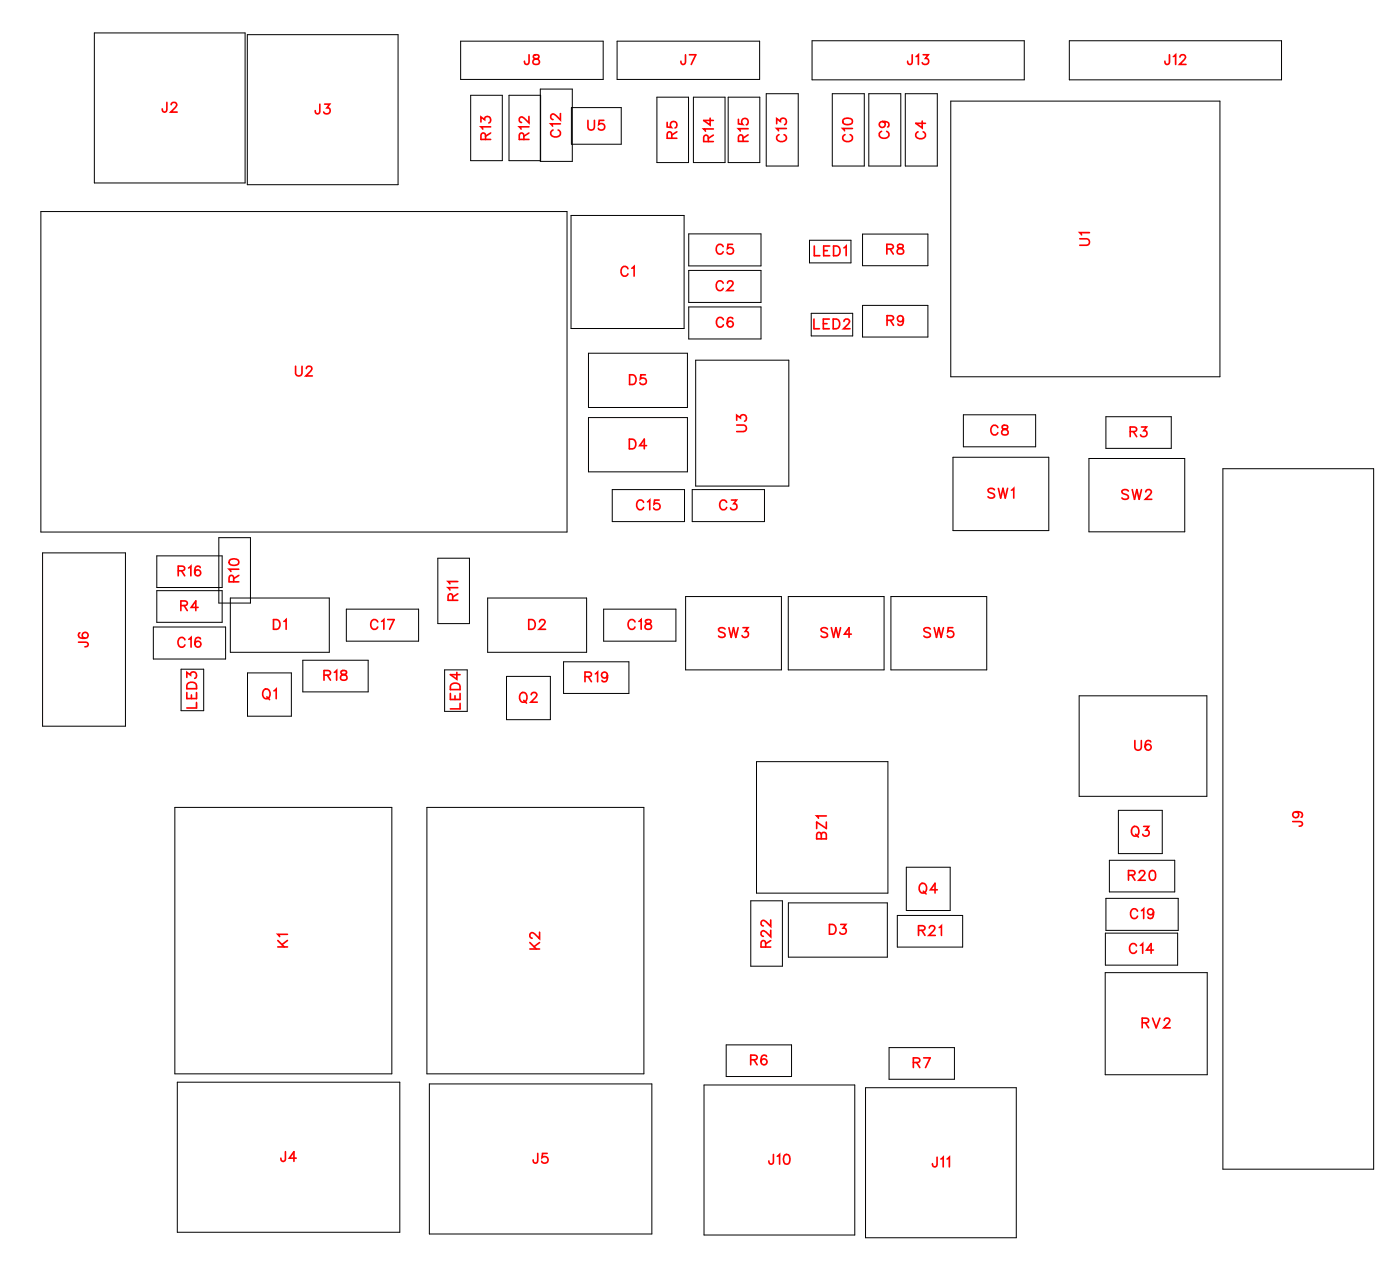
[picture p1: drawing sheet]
<svg xmlns="http://www.w3.org/2000/svg" width="102mm" height="92mm" viewBox="0 0 102 92" stroke-linecap="round" stroke-linejoin="round" font-family="sans-serif">
<g fill="none" stroke="#000" stroke-width=".07">
<path d="M3 15.4h38.4v23.4h-38.4zM6.9 2.4h11v11h-11zM18.1 2.5h11v11h-11zM33.7 3h10.4v2.8h-10.4zM34.4 7h2.3v4.7h-2.3zM37.2 7h2.3v4.7h-2.3zM39.5 6.5h2.3v5.3h-2.3zM41.7 15.7h8.3v8.3h-8.3zM41.7 7.9h3.7v2.6h-3.7zM45.1 3h10.4v2.8h-10.4zM48 7.1h2.3v4.8h-2.3zM50.3 17.1h5.3v2.3h-5.3z"/>
<path d="M50.3 19.7h5.3v2.4h-5.3zM50.7 7.1h2.3v4.8h-2.3zM53.2 7.1h2.3v4.8h-2.3zM56 6.8h2.3v5.3h-2.3zM59.1 17.5h3.1v1.7h-3.1zM59.3 3h15.5v2.8h-15.5zM60.8 6.8h2.3v5.3h-2.3zM63 17.1h4.8v2.3h-4.8zM63.5 6.8h2.3v5.3h-2.3zM66.1 6.8h2.4v5.3h-2.4zM69.5 7.4h19.6v20.1h-19.6zM78.1 3h15.5v2.8h-15.5z"/>
<path d="M16 39.3h2.3v4.7h-2.3zM43 25.8h7.2v4h-7.2zM43 30.5h7.2v4h-7.2zM44.7 35.7h5.3v2.4h-5.3zM50.3 22.4h5.3v2.3h-5.3zM50.6 35.7h5.3v2.4h-5.3zM50.8 26.3h6.8v9.2h-6.8zM59.3 22.9h3v1.6h-3zM63 22.3h4.8v2.3h-4.8zM69.6 33.4h7v5.3h-7zM70.4 30.3h5.3v2.3h-5.3zM79.6 33.5h7v5.3h-7z"/>
<path d="M80.8 30.4h4.8v2.3h-4.8zM89.3 34.2h11.1v51.2h-11.1zM3.1 40.4h6.1v12.6h-6.1zM11.2 45.8h5.3v2.3h-5.3zM11.5 40.6h4.7v2.3h-4.7zM11.5 43.1h4.7v2.3h-4.7zM12.8 58.9h15.8v19.5h-15.8zM13.2 48.9h1.7v3h-1.7zM16.8 43.7h7.3v3.9h-7.3zM18.1 49.1h3.2v3.2h-3.2zM22.1 48.2h4.8v2.3h-4.8zM25.3 44.5h5.3v2.3h-5.3z"/>
<path d="M31.2 58.9h15.8v19.5h-15.8zM32 40.8h2.3v4.7h-2.3zM32.5 48.9h1.6v3h-1.6zM35.6 43.7h7.3v3.9h-7.3zM37 49.4h3.2v3.1h-3.2zM41.2 48.3h4.7v2.3h-4.7zM44.1 44.5h5.3v2.3h-5.3zM50.1 43.6h7v5.3h-7zM55.3 55.6h9.6v9.6h-9.6zM57.6 43.6h7v5.3h-7zM65.1 43.6h7v5.3h-7zM78.8 50.8h9.4v7.3h-9.4z"/>
<path d="M81.7 59.2h3.2v3.1h-3.2zM13 79h16.2v11h-16.2zM31.4 79.1h16.2v11h-16.2zM51.4 79.2h11.1v11h-11.1zM53.1 76.3h4.7v2.3h-4.7zM54.9 65.8h2.3v4.7h-2.3zM57.6 65.9h7.2v4h-7.2zM63.2 79.4h11v11h-11zM65 76.5h4.7v2.3h-4.7zM65.6 66.8h4.7v2.3h-4.7zM66.2 63.3h3.2v3.2h-3.2zM80.7 71h7.5v7.5h-7.5z"/>
<path d="M80.8 68.1h5.2v2.4h-5.2zM80.8 65.6h5.3v2.3h-5.3zM81.1 62.8h4.7v2.3h-4.7z"/>
</g>
<g fill="none" stroke="#f00" stroke-width=".12">
<path d="M12.2 7.5v.6l-.3 .1v-.3M12.5 7.6l.1-.1h.2l.1 .1-.1 .2-.3 .4h.4M23.4 7.6l-.1 .6-.2 .1-.1-.2M23.7 7.6h.4l-.2 .3a.24 .24 0 0 1 .2 .4 .25 .25 0 0 1-.5-.1M35.1 8.9v-.4l.3 .2a.24 .24 0 0 1 .4-.1 .24 .24 0 0 1-.1 .4M35.5 10.2l-.1-.4-.1-.1-.2 .2v.3h.7M35.8 9.3h-.7l.2 .1M35.8 9.7l-.3 .2M38.3 10.2l-.1-.4-.1-.1-.2 .2v.3h.7M38.6 9.3h-.7l.2 .1M38.6 8.5v.5l-.3-.4-.2-.1-.2 .2v.1l.2 .1M38.6 9.7l-.3 .2"/>
<path d="M38.7 4l-.1 .6-.2 .1-.1-.2M39 4v.2l.3 .1 .1 .2a.24 .24 0 0 1-.2 .2 .24 .24 0 0 1-.3-.2l.5-.3-.1-.2zM40.4 9.5a.26 .26 0 0 0-.2 .3 .26 .26 0 0 0 .3 .2h.2a.26 .26 0 0 0 .2-.2 .26 .26 0 0 0-.1-.3M40.9 9h-.7l.2 .2M40.9 8.3v.5l-.3-.4-.2-.1-.2 .2v.1l.2 .1M43 8.8v.5l.2 .2 .2-.1v-.6M44.1 8.8h-.3l-.1 .3a.25 .25 0 0 1 .4 0 .25 .25 0 0 1 0 .4 .25 .25 0 0 1-.4-.1M45.9 19.6a.26 .26 0 0 0-.3-.1 .26 .26 0 0 0-.2 .2v.2a.26 .26 0 0 0 .2 .3 .26 .26 0 0 0 .3-.2M46.2 19.6l.1-.1v.7M48.7 8.9v.4h.3a.25 .25 0 0 1 0-.4 .25 .25 0 0 1 .4 .1 .25 .25 0 0 1-.1 .3M49.1 10.1l-.1-.4-.1-.1-.2 .2v.3h.8M49.5 9.6l-.4 .3"/>
<path d="M50.1 4l-.1 .6-.2 .1-.1-.2M50.4 4h.4l-.3 .7M51.7 10.3v-.4h-.2l-.1 .1v.3h.7M51.9 8.6v.5l-.5-.3h.7M52.1 9.4h-.7l.1 .2M52.1 9.9l-.4 .2M52.8 18a.26 .26 0 0 0-.3-.2 .26 .26 0 0 0-.2 .3v.2a.26 .26 0 0 0 .2 .3 .26 .26 0 0 0 .3-.2M53.5 17.8h-.3l-.1 .3a.25 .25 0 0 1 .4 0 .25 .25 0 0 1 0 .4 .25 .25 0 0 1-.4-.1M54 8.7v.3l.3 .1a.25 .25 0 0 1-.1-.4 .25 .25 0 0 1 .4 .1 .25 .25 0 0 1-.1 .3M54.3 10.3v-.4l-.2-.1-.1 .2v.3h.7M54.7 9.4h-.7l.1 .2M54.7 9.8l-.4 .3"/>
<path d="M56.7 9v-.3l.3 .2a.24 .24 0 0 1 .4-.2 .24 .24 0 0 1-.1 .4M56.9 9.8a.26 .26 0 0 0-.2 .3 .26 .26 0 0 0 .3 .2h.2a.26 .26 0 0 0 .3-.2 .26 .26 0 0 0-.2-.3M57.5 9.4h-.8l.2 .1M59.5 18v.7h.4M60.2 18.3h.2M60.6 18h-.4v.7h.4M60.9 18h.2a.38 .38 0 0 1 .3 .3 .38 .38 0 0 1-.3 .4h-.2zM61.6 8.7l.3-.1a.3 .3 0 0 1 .4 .3 .38 .38 0 0 1-.4 .2 .38 .38 0 0 1-.3-.3zM61.7 18.1l.1-.1v.7M61.7 9.8a.26 .26 0 0 0-.1 .3 .26 .26 0 0 0 .2 .2h.2a.26 .26 0 0 0 .3-.2 .26 .26 0 0 0-.2-.3M62.3 9.4h-.7l.1 .1M64.4 9.6a.26 .26 0 0 0-.2 .3 .26 .26 0 0 0 .3 .2h.2a.26 .26 0 0 0 .2-.2 .26 .26 0 0 0-.1-.3"/>
<path d="M64.5 8.9a.22 .22 0 0 1 .2 .3 .22 .22 0 0 1-.4 .1 .22 .22 0 0 1 0-.4h.2a.34 .34 0 0 1 .4 .2l-.1 .2M64.8 18.2l.4-.1 .1-.1-.2-.2h-.3v.7M65 18.2l.3 .3M65.6 17.9v.2l.3 .1 .1 .1a.24 .24 0 0 1-.2 .3 .24 .24 0 0 1-.3-.3l.5-.3v-.1zM66.6 4v.6l-.2 .1-.1-.2M66.9 4.1l.2-.1v.7M67.1 9.6a.26 .26 0 0 0-.2 .3 .26 .26 0 0 0 .3 .2h.1a.26 .26 0 0 0 .3-.2 .26 .26 0 0 0-.2-.3M67.4 8.8v.5l-.5-.3h.7M67.4 4h.4l-.2 .3a.24 .24 0 0 1 .2 .3 .24 .24 0 0 1-.4 0M78.9 17.4h.5l.2 .2-.1 .3h-.6M79.6 17h-.7l.1 .2M85.4 4v.6l-.2 .1-.1-.2"/>
<path d="M85.7 4.1l.2-.1v.7M86.2 4.2l.1-.2h.2l.1 .1-.1 .3-.3 .3h.4M21.6 26.7v.5l.2 .2 .2-.1 .1-.6M22.4 26.9l.1-.2h.2l.1 .2-.1 .2-.4 .3h.5M46 32.1h.2a.38 .38 0 0 1 .3 .3 .38 .38 0 0 1-.3 .4h-.2zM46 27.4h.2a.38 .38 0 0 1 .3 .3 .38 .38 0 0 1-.3 .4h-.2zM47 36.7a.26 .26 0 0 0-.3-.2 .26 .26 0 0 0-.2 .3v.1a.26 .26 0 0 0 .2 .3 .26 .26 0 0 0 .3-.2M47.2 27.4h-.4v.3a.25 .25 0 0 1 .4 0 .25 .25 0 0 1-.1 .3 .25 .25 0 0 1-.3-.1M47.2 32.5h-.5l.4-.4v.7M47.3 36.6l.2-.1v.7M48.2 36.5h-.4v.3a.25 .25 0 0 1 .4 0 .25 .25 0 0 1-.1 .4 .25 .25 0 0 1-.3-.1M52.8 20.7a.26 .26 0 0 0-.3-.2 .26 .26 0 0 0-.2 .3v.1a.26 .26 0 0 0 .2 .3 .26 .26 0 0 0 .3-.2"/>
<path d="M52.9 23.3a.26 .26 0 0 0-.3-.1 .26 .26 0 0 0-.3 .2v.2a.26 .26 0 0 0 .3 .3 .26 .26 0 0 0 .3-.2M53.1 36.7a.26 .26 0 0 0-.3-.2 .26 .26 0 0 0-.2 .3v.1a.26 .26 0 0 0 .2 .3 .26 .26 0 0 0 .3-.2M53.1 20.7l.2-.2h.1l.2 .1-.1 .3-.4 .3h.5M53.4 36.5h.4l-.2 .3a.24 .24 0 0 1 .2 .4 .24 .24 0 0 1-.4-.1M53.5 23.3v-.1a.35 .35 0 0 0-.4 .3 .35 .35 0 0 0 .2 .4 .22 .22 0 0 0 .3-.2 .22 .22 0 0 0-.2-.3 .22 .22 0 0 0-.3 .2M53.8 31h.5l.2 .2-.1 .3h-.6M53.8 30.7v-.4l.3 .2a.24 .24 0 0 1 .4-.2 .25 .25 0 0 1-.1 .5M59.5 23.3v.7h.4M60.2 23.6h.2M60.6 23.3h-.4v.7h.4M60.9 23.3h.2a.38 .38 0 0 1 .3 .3 .38 .38 0 0 1-.3 .4h-.2zM61.7 23.5l.1-.2h.1l.2 .1-.1 .3-.4 .3h.5"/>
<path d="M64.8 23.4h.4l.1-.2-.2-.2h-.3v.8M65 23.4l.3 .4M66 23.3a.22 .22 0 0 1-.3 .2 .22 .22 0 0 1-.1-.4 .22 .22 0 0 1 .4 0v.2a.34 .34 0 0 1-.3 .5l-.1-.1M72.7 35.8l-.2-.1-.3 .1 .1 .1 .4 .3v.1l-.2 .1-.3-.1M72.9 31.2a.26 .26 0 0 0-.3-.2 .26 .26 0 0 0-.2 .3v.2a.26 .26 0 0 0 .2 .3 .26 .26 0 0 0 .3-.2M72.9 35.7l.2 .7 .2-.7 .1 .7 .2-.7M73.3 31.1v.2l.3 .1 .1 .1a.24 .24 0 0 1-.3 .3 .24 .24 0 0 1-.2-.3l.4-.3v-.1zM73.9 35.8l.2-.1v.7M82.4 35.8l-.1-.1-.3 .1v.2l.4 .2v.2l-.1 .1-.3-.1M82.6 31.5h.4v-.2l-.1-.1h-.3v.7M82.7 35.7l.2 .8 .2-.8 .1 .8 .2-.8M82.8 31.5l.2 .4"/>
<path d="M83.4 31.2h.4l-.2 .2a.24 .24 0 0 1 .1 .4 .24 .24 0 0 1-.4-.1M83.7 35.9l.1-.2h.2l.1 .2-.1 .2-.3 .4h.5M5.7 46.9h.7v.3h-.2M5.8 46.2a.35 .35 0 0 0 .2 .5 .35 .35 0 0 0 .4-.3 .22 .22 0 0 0-.2-.2 .22 .22 0 0 0-.2 .2 .22 .22 0 0 0 .2 .2M13 41.7l.4-.1 .1-.1-.2-.2h-.3v.7M13.2 44.2h.4l.1-.2-.2-.1h-.3v.7M13.3 41.7l.2 .3M13.4 44.2l.3 .4M13.5 46.7a.26 .26 0 0 0-.3-.2 .26 .26 0 0 0-.2 .3v.2a.26 .26 0 0 0 .2 .3 .26 .26 0 0 0 .3-.2M13.6 49.5v-.4l.3 .2a.24 .24 0 0 1 .4-.2 .24 .24 0 0 1-.1 .4M13.6 50.6v.4h.8v-.4M13.7 49.9a.39 .39 0 0 1 .7 .1v.3h-.8z"/>
<path d="M13.8 41.5l.1-.2v.7M13.8 46.7l.2-.2v.8M14 50.7v.3M14.4 51.3v.4h-.8M14.5 44.3h-.5l.3-.4v.7M14.6 41.4a.35 .35 0 0 0-.4 .2 .35 .35 0 0 0 .2 .4 .22 .22 0 0 0 .3-.2 .22 .22 0 0 0-.2-.2 .22 .22 0 0 0-.3 .2M14.6 46.6a.35 .35 0 0 0-.4 .2 .35 .35 0 0 0 .2 .5 .22 .22 0 0 0 .3-.3 .22 .22 0 0 0-.2-.2 .22 .22 0 0 0-.3 .2M16.8 40.9l.2-.1a.3 .3 0 0 1 .4 .3 .38 .38 0 0 1-.3 .2 .38 .38 0 0 1-.4-.3zM17.1 42.5l-.1-.4-.1-.1-.2 .2v.3h.7M17.4 41.6h-.7l.2 .1M17.4 42l-.3 .2M19.3 50.4v-.1a.33 .33 0 0 1 .4 .4 .33 .33 0 0 1-.4 .3l-.1-.3z"/>
<path d="M19.5 50.9l.2 .2M20 45.2h.2a.38 .38 0 0 1 .3 .4 .38 .38 0 0 1-.3 .3h-.2zM20 50.4l.2-.1v.7M20.7 45.4l.2-.2v.7M23.7 49.3h.4v-.2l-.1-.1h-.3v.7M23.9 49.3l.2 .4M24.4 49.1l.2-.1v.7M24.9 49v.2l.3 .1 .1 .1a.24 .24 0 0 1-.2 .3 .24 .24 0 0 1-.2-.3l.4-.3v-.1zM27.6 45.4a.26 .26 0 0 0-.3-.2 .26 .26 0 0 0-.2 .3v.2a.26 .26 0 0 0 .2 .2 .26 .26 0 0 0 .3-.1M27.9 45.4l.1-.2v.7M28.3 45.2h.5l-.3 .7M32.9 50.6v.5h.7v-.5"/>
<path d="M33 49.9h.2h.3l.1 .4h-.7zM33.1 43.8l-.1-.4h-.1l-.2 .1v.3h.7M33.2 50.8v.3M33.4 49.1v.5l-.5-.3h.7M33.4 42.9h-.7l.2 .2M33.4 42.5h-.7l.2 .1M33.4 43.4l-.3 .2M33.6 51.4v.4h-.7M38 50.7l.1-.1a.33 .33 0 0 1 .4 .3 .33 .33 0 0 1-.4 .3l-.1-.2zM38.3 51.1l.2 .2M38.6 45.2h.3a.38 .38 0 0 1 .2 .4 .38 .38 0 0 1-.2 .3h-.3zM38.8 50.7l.2-.1h.1l.1 .1-.1 .2-.3 .4h.5"/>
<path d="M39.4 45.4l.2-.2h.1l.1 .2-.1 .2-.3 .3h.5M42.7 49.4h.4l.1-.2-.2-.1h-.3v.7M43 49.4l.2 .4M43.5 49.2l.2-.1v.7M44.4 49.3a.22 .22 0 0 1-.3 .2 .22 .22 0 0 1-.1-.3 .22 .22 0 0 1 .3 0l.1 .1a.34 .34 0 0 1-.3 .5l-.1-.1M46.4 45.4a.26 .26 0 0 0-.3-.2 .26 .26 0 0 0-.2 .3v.2a.26 .26 0 0 0 .2 .2 .26 .26 0 0 0 .3-.1M46.7 45.4l.1-.2v.7M47.2 45.3v.2l.3 .1 .1 .1a.24 .24 0 0 1-.2 .3 .24 .24 0 0 1-.3-.3l.5-.3-.1-.1zM53 45.9l-.2-.1-.3 .1 .1 .2 .4 .2v.1l-.2 .1-.3-.1M53.3 45.8l.1 .7 .2-.7 .2 .7 .1-.7M54.3 45.8h.4l-.3 .3a.24 .24 0 0 1 .2 .4 .24 .24 0 0 1-.4-.1M60.4 59.6h-.7l.1 .1"/>
<path d="M60.5 45.9l-.2-.1-.3 .1v.2l.4 .2 .1 .1-.2 .1-.3-.1M60.7 45.8l.2 .7 .2-.7 .1 .7 .2-.7M62.2 46.3h-.5l.3-.5v.7M68 45.9l-.2-.1-.3 .1 .1 .2 .3 .2 .1 .1-.2 .1-.3-.1M68.3 45.8l.1 .7 .2-.7 .2 .7 .1-.7M69.6 45.8h-.3l-.1 .3a.25 .25 0 0 1 .4 0 .25 .25 0 0 1 0 .4 .25 .25 0 0 1-.4-.1M82.9 54.1v.5l.2 .2 .2-.1 .1-.6M84.1 54.2l-.1-.1a.35 .35 0 0 0-.4 .3 .35 .35 0 0 0 .3 .4 .22 .22 0 0 0 .2-.2 .22 .22 0 0 0-.2-.3 .22 .22 0 0 0-.2 .2M94.4 60h.7v.3h-.2M94.7 59.3a.22 .22 0 0 1 .2 .3 .22 .22 0 0 1-.4 .1 .22 .22 0 0 1 0-.4h.2a.34 .34 0 0 1 .5 .2l-.1 .2M20.3 69.1h.7M20.3 68.7l.5 .4"/>
<path d="M21 68.2h-.7l.1 .2M21 68.7l-.4 .3M38.7 69.3h.7M38.7 68.8l.5 .5M39.4 68.1v.4l-.3-.3-.3-.1-.1 .1v.2l.2 .1M39.4 68.8l-.4 .3M54.8 77.4l.5-.1v-.1l-.2-.2h-.3v.7M55.1 77.4l.2 .3M55.9 69.1v-.4h-.2l-.1 .1v.3h.7M56 77.1a.35 .35 0 0 0-.4 .2 .35 .35 0 0 0 .2 .4 .22 .22 0 0 0 .2-.2 .22 .22 0 0 0-.2-.2 .22 .22 0 0 0-.2 .2M56.3 67.9v.5l-.3-.3-.3-.1-.1 .1v.1l.2 .2M56.3 67.2v.4l-.3-.3-.3-.1-.1 .1v.2l.2 .1"/>
<path d="M56.3 68.7l-.4 .2M60 60.9l-.1-.1h-.2v.4h.7v-.3l-.2-.1h-.2v.4M60.4 60v.5l-.7-.5v.5M60.6 67.5h.2a.38 .38 0 0 1 .3 .4 .38 .38 0 0 1-.3 .3h-.2zM61.4 67.5h.4l-.2 .3a.24 .24 0 0 1 .2 .3 .24 .24 0 0 1-.4 0M66.7 77.6l.4-.1 .1-.1-.2-.2h-.3v.7M67 77.6l.2 .3M67.1 67.9h.4l.1-.2-.2-.1h-.3v.7M67.2 64.6l.1-.1a.33 .33 0 0 1 .4 .3 .33 .33 0 0 1-.4 .4l-.1-.3zM67.3 67.9l.3 .4M67.5 65.1l.2 .2M67.5 77.2h.5l-.4 .7"/>
<path d="M67.9 67.8l.1-.2h.2l.1 .1-.1 .3-.3 .3h.4M68.5 65h-.5l.3-.5v.7M68.6 67.7l.2-.1v.7M82.4 63.9h.5v-.2l-.1-.1h-.4v.7M82.7 63.9l.2 .4M82.7 60.4h.1a.33 .33 0 0 1 .4 .3 .33 .33 0 0 1-.4 .3l-.1-.2zM83 60.9l.2 .2M83 69.1a.26 .26 0 0 0-.3-.2 .26 .26 0 0 0-.2 .3v.1a.26 .26 0 0 0 .2 .3 .26 .26 0 0 0 .3-.2M83.1 66.5a.26 .26 0 0 0-.3-.1 .26 .26 0 0 0-.2 .2v.2a.26 .26 0 0 0 .2 .3 .26 .26 0 0 0 .3-.2M83.2 63.7l.2-.1h.1l.1 .1-.1 .2-.3 .4h.5M83.3 69l.2-.1v.7M83.4 66.5l.2-.1v.7"/>
<path d="M83.4 74.7l.5-.1v-.1l-.1-.2h-.4v.7M83.6 60.3h.3l-.2 .3a.24 .24 0 0 1 .2 .4 .24 .24 0 0 1-.4-.1M83.7 74.7l.2 .3M84.1 63.6h.1a.37 .37 0 0 1 .2 .3 .37 .37 0 0 1-.2 .4 .45 .45 0 0 1-.1-.7zM84.2 74.3l.3 .7 .2-.7M84.3 69.4h-.5l.3-.5v.7M84.3 66.6a.22 .22 0 0 1-.3 .2 .22 .22 0 0 1-.1-.4 .22 .22 0 0 1 .3 .1l.1 .1a.34 .34 0 0 1-.3 .5l-.1-.1M85.1 74.5l.1-.2h.1l.2 .2-.1 .2-.4 .3h.5M20.9 84.1l-.1 .6-.2 .1-.1-.2M21.6 84.6h-.5l.4-.5v.7M39.3 84.2v.7h-.3v-.2M40 84.2h-.4v.3a.25 .25 0 0 1 .4 0 .25 .25 0 0 1-.1 .4 .25 .25 0 0 1-.3-.1"/>
<path d="M56.5 84.3v.6l-.3 .1v-.2M56.8 84.4l.2-.1v.7M57.3 84.3h.1a.37 .37 0 0 1 .3 .3 .37 .37 0 0 1-.3 .4 .45 .45 0 0 1-.1-.7zM68.5 84.5l-.1 .6-.2 .1-.1-.2M68.7 84.6l.2-.1v.7M69.2 84.6l.2-.1v.7"/>
</g>
<g font-size="1.2" fill="#fff">
<text x="38.3" y="5">J8</text>
<text x="49.7" y="5">J7</text>
<text x="66.3" y="5">J13</text>
<text x="85" y="5">J12</text>
<text x="11.8" y="8.5">J2</text>
<text x="23" y="8.6">J3</text>
<text x="36.1" y="10.2" transform="rotate(-90 36.1 10.2)">R13</text>
<text x="38.9" y="10.2" transform="rotate(-90 38.9 10.2)">R12</text>
<text x="41.2" y="10.1" transform="rotate(-90 41.2 10.1)">C12</text>
<text x="42.9" y="9.8">U5</text>
<text x="49.7" y="10.2" transform="rotate(-90 49.7 10.2)">R5</text>
<text x="52.4" y="10.4" transform="rotate(-90 52.4 10.4)">R14</text>
<text x="55" y="10.4" transform="rotate(-90 55 10.4)">R15</text>
<text x="57.7" y="10.4" transform="rotate(-90 57.7 10.4)">C13</text>
<text x="62.6" y="10.4" transform="rotate(-90 62.6 10.4)">C10</text>
<text x="65.2" y="10.2" transform="rotate(-90 65.2 10.2)">C9</text>
<text x="67.9" y="10.2" transform="rotate(-90 67.9 10.2)">C4</text>
<text x="79.9" y="18" transform="rotate(-90 79.9 18)">U1</text>
<text x="45.3" y="20.5">C1</text>
<text x="52.3" y="21.5">C2</text>
<text x="52.3" y="18.8">C5</text>
<text x="59.4" y="19">LED1</text>
<text x="64.7" y="18.8">R8</text>
<text x="21.5" y="27.7">U2</text>
<text x="45.9" y="28.4">D5</text>
<text x="52.3" y="24.2">C6</text>
<text x="59.4" y="24.3">LED2</text>
<text x="64.7" y="24.1">R9</text>
<text x="45.9" y="33.1">D4</text>
<text x="54.8" y="31.6" transform="rotate(-90 54.8 31.6)">U3</text>
<text x="72.3" y="32.1">C8</text>
<text x="82.5" y="32.2">R3</text>
<text x="46.5" y="37.5">C15</text>
<text x="52.5" y="37.5">C3</text>
<text x="72.1" y="36.7">SW1</text>
<text x="81.9" y="36.8">SW2</text>
<text x="6.7" y="47.3" transform="rotate(-90 6.7 47.3)">J6</text>
<text x="12.9" y="47.5">C16</text>
<text x="13" y="42.3">R16</text>
<text x="13.2" y="44.9">R4</text>
<text x="17.7" y="42.5" transform="rotate(-90 17.7 42.5)">R10</text>
<text x="19.9" y="46.2">D1</text>
<text x="27" y="46.2">C17</text>
<text x="33.7" y="43.9" transform="rotate(-90 33.7 43.9)">R11</text>
<text x="38.6" y="46.2">D2</text>
<text x="45.8" y="46.2">C18</text>
<text x="52.4" y="46.8">SW3</text>
<text x="59.9" y="46.8">SW4</text>
<text x="67.4" y="46.8">SW5</text>
<text x="14.7" y="51.8" transform="rotate(-90 14.7 51.8)">LED3</text>
<text x="19.1" y="51.3">Q1</text>
<text x="23.6" y="50">R18</text>
<text x="33.9" y="51.8" transform="rotate(-90 33.9 51.8)">LED4</text>
<text x="37.9" y="51.6">Q2</text>
<text x="42.7" y="50.1">R19</text>
<text x="82.8" y="55.1">U6</text>
<text x="60.7" y="61.3" transform="rotate(-90 60.7 61.3)">BZ1</text>
<text x="67.1" y="65.5">Q4</text>
<text x="82.4" y="64.6">R20</text>
<text x="82.6" y="61.3">Q3</text>
<text x="95.5" y="60.4" transform="rotate(-90 95.5 60.4)">J9</text>
<text x="21.3" y="69.2" transform="rotate(-90 21.3 69.2)">K1</text>
<text x="39.7" y="69.3" transform="rotate(-90 39.7 69.3)">K2</text>
<text x="56.6" y="69.2" transform="rotate(-90 56.6 69.2)">R22</text>
<text x="60.5" y="68.5">D3</text>
<text x="67" y="68.6">R21</text>
<text x="82.5" y="69.9">C14</text>
<text x="82.5" y="67.4">C19</text>
<text x="83.4" y="75.3">RV2</text>
<text x="54.8" y="78">R6</text>
<text x="66.7" y="78.2">R7</text>
<text x="20.5" y="85.1">J4</text>
<text x="38.9" y="85.2">J5</text>
<text x="56.1" y="85.3">J10</text>
<text x="68.1" y="85.5">J11</text>
</g>
</svg>
